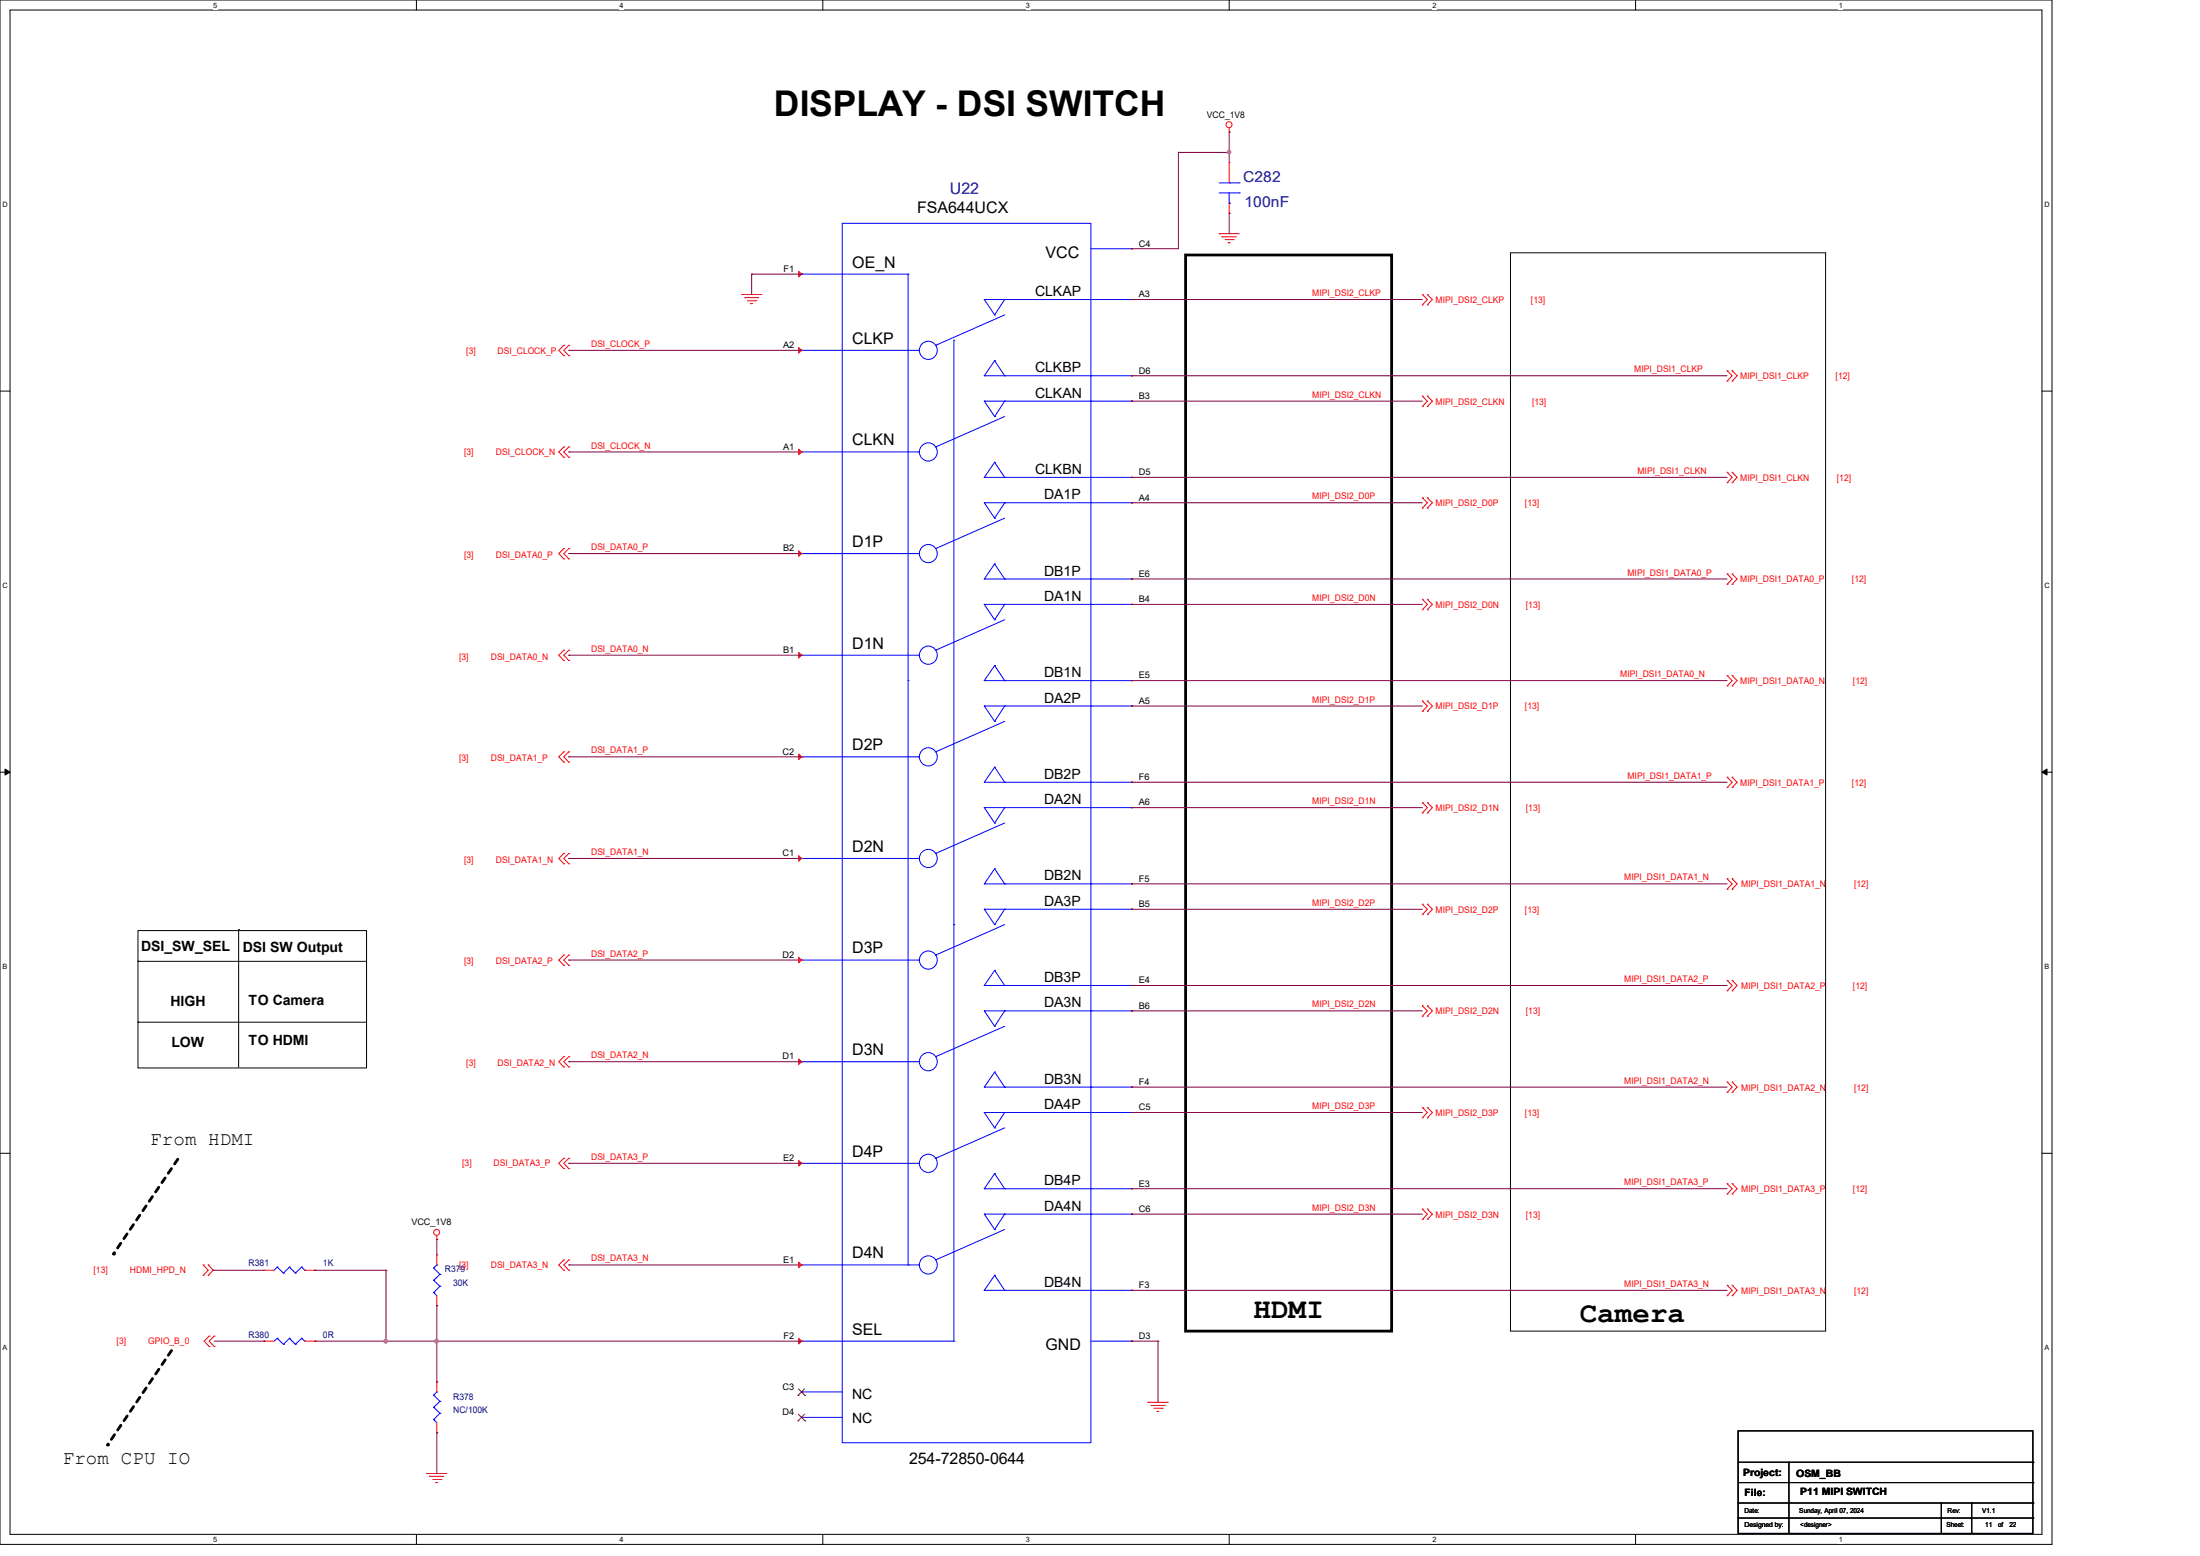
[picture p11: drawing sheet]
<svg xmlns="http://www.w3.org/2000/svg" width="297mm" height="210mm" viewBox="0 0 297 210" stroke-linecap="round" stroke-linejoin="round" font-family="sans-serif">
<path d="M0 0h277v208.4h-277zM1.4 1.4h274.3v205.7h-274.3z" fill="none" stroke="#000" stroke-width=".14"/>
<g fill="#fff">
<path d="M28.8 .1h.5v1.1h-.5z"/>
<path d="M28.8 207.2h.5v1.1h-.5z"/>
</g>
<path d="M56.2 0v1.4M56.2 207.1v1.3" fill="none" stroke="#000" stroke-width=".14"/>
<g fill="#fff">
<path d="M83.7 .1h.5v1.1h-.5z"/>
<path d="M83.7 207.2h.5v1.1h-.5z"/>
</g>
<path d="M111.1 0v1.4M111.1 207.1v1.3" fill="none" stroke="#000" stroke-width=".14"/>
<g fill="#fff">
<path d="M138.5 .1h.6v1.1h-.6z"/>
<path d="M138.5 207.2h.6v1.1h-.6z"/>
</g>
<path d="M165.9 0v1.4M165.9 207.1v1.3" fill="none" stroke="#000" stroke-width=".14"/>
<g fill="#fff">
<path d="M193.4 .1h.5v1.1h-.5z"/>
<path d="M193.4 207.2h.5v1.1h-.5z"/>
</g>
<path d="M220.8 0v1.4M220.8 207.1v1.3" fill="none" stroke="#000" stroke-width=".14"/>
<g fill="#fff">
<path d="M248.2 .1h.6v1.1h-.6z"/>
<path d="M248.2 207.2h.6v1.1h-.6z"/>
<path d="M.3 27.1h.8v1.1h-.8z"/>
<path d="M276 27.1h.7v1.1h-.7z"/>
<path d="M.3 78.5h.8v1.1h-.8z"/>
<path d="M276 78.5h.7v1.1h-.7z"/>
</g>
<path d="M0 52.8h1.4M275.7 52.8h1.3" fill="none" stroke="#000" stroke-width=".14"/>
<g fill="#fff">
<path d="M.3 129.9h.7v1.1h-.7z"/>
<path d="M276 129.9h.6v1.1h-.6z"/>
</g>
<path d="M0 104.2h1.4M275.7 104.2h1.3" fill="none" stroke="#000" stroke-width=".14"/>
<path d="M.7 103.8l.7 .4-.7 .4zM275.7 104.2l.7-.4v.8z" fill="#000" stroke="#000" stroke-width=".14"/>
<g fill="#fff">
<path d="M.3 181.4h.7v1.1h-.7z"/>
<path d="M276 181.4h.6v1.1h-.6z"/>
</g>
<g fill="none" stroke="#000" stroke-width=".14">
<path d="M203.9 34.1h42.6v145.6h-42.6zM18.6 125.6h30.9v18.5h-30.9zM18.6 129.8h.1M18.6 138h.1M18.6 129.8h30.9M18.6 138h30.9M32.2 125.5h.1M32.2 125.5v18.5M0 155.7h1.4M275.7 155.7h1.3M234.7 193.1h39.7v13.9h-39.7zM234.7 197.4h39.7"/>
<path d="M241.5 197.4v9.6M274.4 197.4h.1M234.7 200.1h39.7M234.7 202.9h39.7M234.7 204.9h39.7M241.5 207h.1M262.1 207h.1M262.1 202.9v4.1M266.2 207h.1M266.2 202.9v4.1M274.4 200.1h.1M274.4 202.9h.1"/>
<path d="M274.4 204.9h.1"/>
</g>
<path d="M160.1 34.4h27.8v145.3h-27.8z" fill="none" stroke="#000" stroke-width=".38"/>
<path d="M24 156.5l-8.7 12.7M23.2 182.3l-8.7 12.7" fill="none" stroke="#000" stroke-width=".38" stroke-dasharray=".8 .8"/>
<g fill="#000" stroke-dasharray=".8 .8">
<circle cx="15.3" cy="169.2" r=".19"/>
<circle cx="14.5" cy="195" r=".19"/>
</g>
<g fill="none" stroke="#f00" stroke-width=".14">
<path d="M165.9 17.8h.1M165.9 17.3v.5M100.1 39.8h.1M100.1 39.8h2.8M108.2 37h.1M152.8 33.6h.1M164.6 31.5h.1M164.6 31.5h2.7M165 32h.1M165 32h1.9M165.4 32.3h1.1M165.8 32.8h.1"/>
<path d="M165.8 32.8h.3M165.9 21.9h.1M165.9 28.8h.1M165.9 21.9v2.8M165.9 27.4v1.4M166.5 32.3h.1M192 39.8h.1M192 39.8l.7 .6-.7 .7M192.7 39.8h.1M192.7 39.8l.7 .6-.7 .7M76.1 46.6h.1M76.1 48h.1"/>
<path d="M76.1 46.6l-.7 .7 .7 .7M76.8 46.6h.1M76.8 48h.1M76.8 46.6l-.7 .7 .7 .7M100.5 40.2h.1M100.5 40.2h1.9M100.9 40.6h1.1M101.3 41h.1M101.3 41h.3M102 40.6h.1M108.2 47.3h.1M152.8 40.4h.1"/>
<path d="M152.8 50.7h.1M152.8 54.1h.1M192 41.1h.1M192 54.9h.1M192 53.5h.1M192 53.5l.7 .6-.7 .8M192.7 41.1h.1M192.7 53.5h.1M192.7 54.9h.1M192.7 53.5l.7 .6-.7 .8M233.2 51.4h.1M233.2 50h.1"/>
<path d="M233.2 50l.6 .7-.6 .7M233.8 50h.1M233.8 51.4h.1M233.8 50l.7 .7-.7 .7M76.1 60.3h.1M76.1 61.7h.1M76.1 74h.1M76.1 75.4h.1M76.1 60.3l-.7 .7 .7 .7M76.1 74l-.7 .7 .7 .7M76.8 60.3h.1M76.8 61.7h.1"/>
<path d="M76.8 74h.1M76.8 75.4h.1M76.8 60.3l-.7 .7 .7 .7M76.8 74l-.7 .7 .7 .7M108.2 61h.1M108.2 74.7h.1M152.8 67.9h.1M152.8 78.1h.1M152.8 64.4h.1M192 68.6h.1M192 67.2h.1M192 67.2l.7 .7-.7 .7"/>
<path d="M192.7 67.2h.1M192.7 68.6h.1M192.7 67.2l.7 .7-.7 .7M233.2 65.2h.1M233.2 63.8h.1M233.2 78.9h.1M233.2 77.5h.1M233.2 63.8l.6 .6-.6 .8M233.2 77.5l.6 .6-.6 .8M233.8 63.8h.1M233.8 65.2h.1M233.8 77.5h.1"/>
<path d="M233.8 78.9h.1M233.8 63.8l.7 .6-.7 .8M233.8 77.5l.7 .6-.7 .8M76.1 87.8h.1M76.1 89.2h.1M76.1 87.8l-.7 .6 .7 .8M76.8 87.8h.1M76.8 89.2h.1M76.8 87.8l-.7 .6 .7 .8M108.2 88.4h.1M152.8 95.3h.1M152.8 81.6h.1"/>
<path d="M152.8 91.9h.1M192 82.3h.1M192 80.9h.1M192 96h.1M192 94.6h.1M192 80.9l.7 .7-.7 .7M192 94.6l.7 .7-.7 .7M192.7 80.9h.1M192.7 82.3h.1M192.7 94.6h.1M192.7 96h.1M192.7 80.9l.7 .7-.7 .7"/>
<path d="M192.7 94.6l.7 .7-.7 .7M233.2 92.6h.1M233.2 91.2h.1M233.2 91.2l.6 .7-.6 .7M233.8 91.2h.1M233.8 92.6h.1M233.8 91.2l.7 .7-.7 .7M76.1 101.5h.1M76.1 102.9h.1M76.1 115.2h.1M76.1 116.6h.1M76.1 101.5l-.7 .7 .7 .7"/>
<path d="M76.1 115.2l-.7 .7 .7 .7M76.8 101.5h.1M76.8 102.9h.1M76.8 115.2h.1M76.8 116.6h.1M76.8 101.5l-.7 .7 .7 .7M76.8 115.2l-.7 .7 .7 .7M108.2 115.9h.1M108.2 102.2h.1M152.8 109h.1M152.8 119.3h.1M152.8 105.6h.1"/>
<path d="M192 109.7h.1M192 108.3h.1M192 108.3l.7 .7-.7 .7M192.7 108.3h.1M192.7 109.7h.1M192.7 108.3l.7 .7-.7 .7M233.2 106.3h.1M233.2 104.9h.1M233.2 118.6h.1M233.2 104.9l.6 .7-.6 .7M233.2 118.6l.6 .7-.6 .7M233.8 104.9h.1"/>
<path d="M233.8 106.3h.1M233.8 118.6h.1M233.8 104.9l.7 .7-.7 .7M233.8 118.6l.7 .7-.7 .7M76.1 128.9h.1M76.1 130.3h.1M76.1 128.9l-.7 .7 .7 .7M76.8 128.9h.1M76.8 130.3h.1M76.8 128.9l-.7 .7 .7 .7M108.2 129.6h.1M152.8 136.4h.1"/>
<path d="M152.8 122.7h.1M152.8 133h.1M192 123.4h.1M192 122h.1M192 137.2h.1M192 135.8h.1M192 122l.7 .7-.7 .7M192 135.8l.7 .6-.7 .8M192.7 122h.1M192.7 123.4h.1M192.7 135.8h.1M192.7 137.2h.1"/>
<path d="M192.7 122l.7 .7-.7 .7M192.7 135.8l.7 .6-.7 .8M233.2 120h.1M233.2 133.7h.1M233.2 132.3h.1M233.2 132.3l.6 .7-.6 .7M233.8 120h.1M233.8 132.3h.1M233.8 133.7h.1M233.8 132.3l.7 .7-.7 .7M76.1 142.6h.1M76.1 144h.1"/>
<path d="M76.1 156.3h.1M76.1 157.7h.1M76.1 142.6l-.7 .7 .7 .7M76.1 156.3l-.7 .7 .7 .7M76.8 142.6h.1M76.8 144h.1M76.8 156.3h.1M76.8 157.7h.1M76.8 142.6l-.7 .7 .7 .7M76.8 156.3l-.7 .7 .7 .7M108.2 157h.1M108.2 143.3h.1"/>
<path d="M152.8 150.2h.1M152.8 146.7h.1M192 150.9h.1M192 149.5h.1M192 149.5l.7 .7-.7 .7M192.7 149.5h.1M192.7 150.9h.1M192.7 149.5l.7 .7-.7 .7M233.2 147.4h.1M233.2 146h.1M233.2 159.8h.1M233.2 146l.6 .7-.6 .7"/>
<path d="M233.2 159.8l.6 .6-.6 .8M233.8 146h.1M233.8 147.4h.1M233.8 159.8h.1M233.8 146l.7 .7-.7 .7M233.8 159.8l.7 .6-.7 .8M27.4 172.1h.1M27.4 170.7h.1M27.4 170.7l.7 .7-.7 .7M28.1 170.7h.1M28.1 172.1h.1M28.1 170.7l.7 .7-.7 .7"/>
<path d="M35.6 171.4h.1M35.6 171.4h1.4M41.1 171.4h1.4M42.5 171.4h.1M59 167.3h.1M59 176.2h.1M59 169.4h.1M59 166.8v.5M59 169.4v1.3M59 174.9v1.3M76.1 170.1h.1M76.1 171.4h.1"/>
<path d="M76.1 170.1l-.7 .6 .7 .7M76.8 170.1h.1M76.8 171.4h.1M76.8 170.1l-.7 .6 .7 .7M108.2 170.7h.1M152.8 163.9h.1M152.8 174.2h.1M152.8 160.4h.1M192 164.6h.1M192 163.2h.1M192 163.2l.7 .7-.7 .7M192.7 163.2h.1"/>
<path d="M192.7 164.6h.1M192.7 163.2l.7 .7-.7 .7M233.2 161.2h.1M233.2 174.9h.1M233.2 173.5h.1M233.2 173.5l.6 .7-.6 .7M233.8 161.2h.1M233.8 173.5h.1M233.8 174.9h.1M233.8 173.5l.7 .7-.7 .7M28.2 180.3h.1M28.2 181.7h.1"/>
<path d="M28.2 180.3l-.6 .7 .6 .7M28.9 180.3h.1M28.9 181.7h.1M28.9 180.3l-.7 .7 .7 .7M35.6 181h.1M35.6 181h1.4M41.1 181h1.4M42.5 181h.1M57.6 198.9h.1M57.6 198.9h2.7M58 199.3h.1M58 199.3h1.9"/>
<path d="M58.4 199.7h1.1M59 193.4h.1M59 186.5h.1M59 186.5v1.4M59 192v1.4M59.5 199.7h.1M108.2 187.9h.1M108.2 191.3h.1M108.2 181h.1M152.8 181h.1M155 189.3h.1M155 189.3h2.7"/>
<path d="M155.4 189.7h.1M155.4 189.7h1.9M155.8 190.1h1.1M156.2 190.5h.1M156.2 190.5h.3M156.9 190.1h.1M58.8 200.1h.1M58.8 200.1h.3"/>
<circle cx="165.9" cy="16.8" r=".4"/>
<circle cx="58.9" cy="166.3" r=".4"/>
</g>
<g fill="none" stroke="#00f" stroke-width=".14">
<path d="M108.2 37h.1M108.2 37h14.4M113.7 30.1h33.6v164.6h-33.6zM122.6 37h.1M122.6 37v133.7M147.3 33.6h5.5M152.8 33.6h.1M164.6 26h2.7M164.6 24.7h2.7M165.9 24.7h.1M165.9 27.4h.1M165.9 26v1.4"/>
<path d="M167.3 26h.1M167.3 24.7h.1M108.2 47.3h.1M108.2 47.3h15.8M124 47.3h.1M126.3 46.6h.1M128.8 45.9h.1M128.8 45.9v135.1M132.9 54.1h.1M132.9 50.7h.1M132.9 40.4h.1M132.9 40.4h19.9"/>
<path d="M132.9 50.7h19.9M132.9 54.1h19.9M132.9 54.1l1.4 2.1M132.9 40.4l1.4 2.1M134.3 56.2h.1M134.3 48.7h.1M134.3 42.5h.1M134.3 48.7l-1.4 2M134.3 48.7l1.3 2M135.6 54.1h.1M135.6 50.7h.1M135.6 40.4h.1"/>
<path d="M135.6 56.2l-9.3 4.1M135.6 54.1l-1.3 2.1M135.6 42.5l-9.3 4.1M135.6 40.4l-1.3 2.1M147.3 54.1h.1M147.3 50.7h.1M147.3 40.4h.1M152.8 40.4h.1M152.8 50.7h.1M152.8 54.1h.1M108.2 61h.1M108.2 74.7h.1"/>
<path d="M108.2 61h15.8M108.2 74.7h15.8M124 74.7h.1M124 61h.1M126.3 74h.1M126.3 60.3h.1M132.9 78.1h.1M132.9 67.9h.1M132.9 64.4h.1M132.9 67.9h19.9M132.9 78.1h19.9M132.9 64.4h19.9"/>
<path d="M132.9 67.9l1.4 2M134.3 76.1h.1M134.3 69.9h.1M134.3 62.4h.1M134.3 76.1l-1.4 2M134.3 76.1l1.3 2M134.3 62.4l-1.4 2M134.3 62.4l1.3 2M135.6 78.1h.1M135.6 67.9h.1M135.6 64.4h.1M135.6 69.9l-9.3 4.1"/>
<path d="M135.6 67.9l-1.3 2M147.3 78.1h.1M147.3 67.9h.1M147.3 64.4h.1M152.8 67.9h.1M152.8 78.1h.1M152.8 64.4h.1M108.2 88.4h.1M108.2 88.4h15.8M122.6 91.9h.1M124 88.4h.1M126.3 87.8h.1"/>
<path d="M132.9 95.3h.1M132.9 91.9h.1M132.9 81.6h.1M132.9 95.3h19.9M132.9 81.6h19.9M132.9 91.9h19.9M132.9 95.3l1.4 2.1M132.9 81.6l1.4 2.1M134.3 97.4h.1M134.3 89.8h.1M134.3 83.7h.1M134.3 89.8l-1.4 2.1"/>
<path d="M134.3 89.8l1.3 2.1M135.6 95.3h.1M135.6 91.9h.1M135.6 81.6h.1M135.6 97.4l-9.3 4.1M135.6 83.7l-9.3 4.1M135.6 95.3l-1.3 2.1M135.6 81.6l-1.3 2.1M147.3 95.3h.1M147.3 91.9h.1M147.3 81.6h.1M152.8 95.3h.1"/>
<path d="M152.8 81.6h.1M152.8 91.9h.1M108.2 115.9h.1M108.2 102.2h.1M108.2 115.9h15.8M108.2 102.2h15.8M124 115.9h.1M124 102.2h.1M126.3 115.2h.1M126.3 101.5h.1M132.9 119.3h.1M132.9 109h.1"/>
<path d="M132.9 105.6h.1M132.9 109h19.9M132.9 119.3h19.9M132.9 105.6h19.9M132.9 109l1.4 2.1M134.3 117.3h.1M134.3 111.1h.1M134.3 103.5h.1M134.3 117.3l-1.4 2M134.3 117.3l1.3 2M134.3 103.5l-1.4 2.1M134.3 103.5l1.3 2.1"/>
<path d="M135.6 119.3h.1M135.6 109h.1M135.6 105.6h.1M135.6 111.1l-9.3 4.1M135.6 109l-1.3 2.1M147.3 119.3h.1M147.3 109h.1M147.3 105.6h.1M152.8 109h.1M152.8 119.3h.1M152.8 105.6h.1M108.2 129.6h.1"/>
<path d="M108.2 129.6h15.8M124 129.6h.1M126.3 128.9h.1M128.8 124.8h.1M132.9 136.4h.1M132.9 133h.1M132.9 122.7h.1M132.9 136.4h19.9M132.9 122.7h19.9M132.9 133h19.9M132.9 136.4l1.4 2.1M132.9 122.7l1.4 2.1"/>
<path d="M134.3 138.5h.1M134.3 131h.1M134.3 124.8h.1M134.3 131l-1.4 2M134.3 131l1.3 2M135.6 136.4h.1M135.6 133h.1M135.6 122.7h.1M135.6 138.5l-9.3 4.1M135.6 124.8l-9.3 4.1M135.6 136.4l-1.3 2.1M135.6 122.7l-1.3 2.1"/>
<path d="M147.3 136.4h.1M147.3 133h.1M147.3 122.7h.1M152.8 136.4h.1M152.8 122.7h.1M152.8 133h.1M108.2 157h.1M108.2 143.3h.1M108.2 157h15.8M108.2 143.3h15.8M124 157h.1M124 143.3h.1"/>
<path d="M126.3 156.3h.1M126.3 142.6h.1M132.9 150.2h.1M132.9 146.7h.1M132.9 150.2h19.9M132.9 146.7h19.9M132.9 150.2l1.4 2M134.3 158.4h.1M134.3 152.2h.1M134.3 144.7h.1M134.3 158.4l-1.4 2M134.3 158.4l1.3 2"/>
<path d="M134.3 144.7l-1.4 2M134.3 144.7l1.3 2M135.6 150.2h.1M135.6 146.7h.1M135.6 152.2l-9.3 4.1M135.6 150.2l-1.3 2M147.3 150.2h.1M147.3 146.7h.1M152.8 150.2h.1M152.8 146.7h.1M37.4 171h.1M37.4 171l-.4 .4"/>
<path d="M37.4 171l.9 .8M38.3 171.8h.1M39.1 171h.1M39.1 171l-.8 .8M39.1 171l.8 .8M39.9 171.8h.1M40.7 171h.1M40.7 171l-.8 .8M40.7 171l.4 .4M41.1 171.4h.1M58.5 174.5h.1M58.5 172.8h.1"/>
<path d="M58.5 171.2h.1M58.5 174.5l.5 .4M58.5 172.8l.9 .8M58.5 171.2l.9 .8M59 170.7h.1M59 170.7l-.5 .5M59.4 173.6h.1M59.4 172h.1M59.4 173.6l-.9 .9M59.4 172l-.9 .8M108.2 170.7h.1M108.2 170.7h15.8"/>
<path d="M122.6 170.7h.1M124 170.7h.1M126.3 170.1h.1M132.9 174.2h.1M132.9 163.9h.1M132.9 160.4h.1M132.9 163.9h19.9M132.9 174.2h19.9M132.9 160.4h19.9M132.9 163.9l1.4 2M134.3 172.1h.1M134.3 165.9h.1"/>
<path d="M134.3 172.1l-1.4 2.1M134.3 172.1l1.3 2.1M135.6 174.2h.1M135.6 163.9h.1M135.6 160.4h.1M135.6 165.9l-9.3 4.2M135.6 163.9l-1.3 2M147.3 174.2h.1M147.3 163.9h.1M147.3 160.4h.1M152.8 163.9h.1M152.8 174.2h.1"/>
<path d="M152.8 160.4h.1M37.4 180.6h.1M37.4 180.6l-.4 .4M37.4 180.6l.9 .8M38.3 181.4h.1M39.1 180.6h.1M39.1 180.6l-.8 .8M39.1 180.6l.8 .8M39.9 181.4h.1M40.7 180.6h.1M40.7 180.6l-.8 .8M40.7 180.6l.4 .4"/>
<path d="M41.1 181h.1M58.5 191.6h.1M58.5 189.9h.1M58.5 188.3h.1M58.5 191.6l.5 .4M58.5 189.9l.9 .9M58.5 188.3l.9 .8M59 187.9h.1M59 187.9l-.5 .4M59.4 190.8h.1M59.4 189.1h.1M59.4 190.8l-.9 .8"/>
<path d="M59.4 189.1l-.9 .8M108.2 187.9h.1M108.2 191.3h.1M108.2 181h.1M108.2 187.9h5.5M108.2 191.3h5.5M108.2 181h20.6M128.8 181h.1M147.3 181h5.5M152.8 181h.1"/>
<circle cx="125.3" cy="47.3" r="1.22"/>
<circle cx="125.3" cy="74.7" r="1.22"/>
<circle cx="125.3" cy="61" r="1.22"/>
<circle cx="125.3" cy="88.4" r="1.22"/>
<circle cx="125.3" cy="102.1" r="1.22"/>
<circle cx="125.3" cy="115.9" r="1.22"/>
<circle cx="125.3" cy="129.6" r="1.22"/>
<circle cx="125.3" cy="143.3" r="1.22"/>
<circle cx="125.3" cy="157" r="1.22"/>
<circle cx="125.3" cy="170.7" r="1.22"/>
</g>
<g fill="#f00" stroke="#f00" stroke-width=".14">
<path d="M107.8 60.6l.4 .4-.4 .4z"/>
<path d="M107.8 115.5l.4 .4-.4 .3z"/>
<path d="M107.8 46.9l.4 .4-.4 .4z"/>
<path d="M107.8 170.3l.4 .4-.4 .4z"/>
<path d="M107.8 156.6l.4 .4-.4 .4z"/>
<path d="M107.8 142.9l.4 .4-.4 .4z"/>
<path d="M107.8 129.2l.4 .4-.4 .4z"/>
<path d="M107.8 180.6l.4 .4-.4 .4z"/>
<path d="M107.8 36.6l.4 .4-.4 .4z"/>
<path d="M107.8 101.8l.4 .4-.4 .3z"/>
<path d="M107.8 88.1l.4 .3-.4 .4z"/>
<path d="M107.8 74.3l.4 .4-.4 .4z"/>
</g>
<path d="M107.7 188.3h.1M107.7 191.8h.1M107.8 187.5l.9 .8M107.8 190.9l.9 .9M108.6 187.5l-.9 .8M108.6 190.9l-.9 .9M108.7 188.3h.1M108.7 191.8h.1" fill="none" stroke="#804000" stroke-width=".14"/>
<g fill="none" stroke="#800040" stroke-width=".14">
<path d="M165.9 17.8h.1M165.9 17.8v4.1M101.5 37h.1M101.5 37v2.8M101.5 37h6.7M108.2 37h.1M152.8 33.6h.1M159.1 20.6h.1M159.1 20.6h6.8M159.1 20.6v13h-6.3M165.9 20.6h.1M165.9 28.8h.1"/>
<path d="M165.9 28.8v2.7M76.8 47.3h.1M76.8 47.3h31.4M152.8 40.4h.1M152.8 50.7h.1M152.8 54.1h.1M152.8 40.4h39.2M152.8 50.7h80.4M152.8 54.1h39.2M76.8 74.7h.1M76.8 61h.1M76.8 74.7h31.4"/>
<path d="M76.8 61h31.4M152.8 64.4h.1M152.8 67.9h.1M152.8 78.1h.1M152.8 64.4h80.4M152.8 67.9h39.2M152.8 78.1h80.4M76.8 88.4h.1M76.8 88.4h31.4M152.8 81.6h.1M152.8 91.9h.1M152.8 95.3h.1"/>
<path d="M152.8 81.6h39.2M152.8 91.9h80.4M152.8 95.3h39.2M76.8 102.2h.1M76.8 115.9h.1M76.8 102.2h31.4M76.8 115.9h31.4M152.8 105.6h.1M152.8 109h.1M152.8 119.3h.1M152.8 105.6h80.4M152.8 109h39.2"/>
<path d="M152.8 119.3h80.4M76.8 129.6h.1M76.8 129.6h31.4M152.8 133h.1M152.8 122.7h.1M152.8 136.4h.1M152.8 133h80.4M152.8 122.7h39.2M152.8 136.4h39.2M76.8 143.3h.1M76.8 157h.1M76.8 143.3h31.4"/>
<path d="M76.8 157h31.4M152.8 146.7h.1M152.8 150.2h.1M152.8 146.7h80.4M152.8 150.2h39.2M28.8 171.4h.1M28.8 171.4h6.8M42.5 171.4h.1M42.5 171.4h9.6M52.1 171.4h.1M52.1 171.4v9.6M59 167.3h.1"/>
<path d="M59 176.2h.1M59 167.3v2.1M59 176.2v10.3M76.8 170.7h.1M76.8 170.7h31.4M152.8 160.4h.1M152.8 174.2h.1M152.8 163.9h.1M152.8 160.4h80.4M152.8 174.2h80.4M152.8 163.9h39.2M28.9 181h6.7"/>
<path d="M35.6 181h.1M42.5 181h.1M42.5 181h65.7M52.1 181h.1M59 181h.1M59 193.4h.1M59 186.5h.1M59 193.4v5.5M152.8 181h.1M152.8 181h3.5M156.3 181h.1M156.3 181v8.3"/>
</g>
<g fill="#f0f" stroke="#f0f" stroke-width=".14">
<circle cx="165.9" cy="20.5" r=".23"/>
<circle cx="52.1" cy="181" r=".25"/>
<circle cx="58.9" cy="181" r=".25"/>
</g>
<text font-size="4.8" x="104.5" y="15.7">DISPLAY - DSI SWITCH</text>
<g font-size="3.9">
<text x="169.2" y="177.9">HDMI</text>
<text x="213.3" y="178.4">Camera</text>
</g>
<g font-size="2.6">
<text x="20.3" y="154.6">From HDMI</text>
<text x="8.5" y="197.7">From CPU IO</text>
</g>
<g font-size="2.2">
<text x="123.8" y="28.7">FSA644UCX</text>
<text x="141.1" y="34.8">VCC</text>
<text x="115.1" y="36.1">OE_N</text>
<text x="115.1" y="46.4">CLKP</text>
<text x="115.1" y="60.1">CLKN</text>
<text x="115.1" y="73.8">D1P</text>
<text x="115.1" y="87.5">D1N</text>
<text x="115.1" y="101.3">D2P</text>
<text x="115.1" y="115">D2N</text>
<text x="115.1" y="128.7">D3P</text>
<text x="115.1" y="142.4">D3N</text>
<text x="115.1" y="156.1">D4P</text>
<text x="115.1" y="169.8">D4N</text>
<text x="115.1" y="180.1">SEL</text>
<text x="141.1" y="182.2">GND</text>
<text x="122.7" y="197.6">254-72850-0644</text>
</g>
<text font-size="2.2" fill="#000080" x="128.2" y="26.1">U22</text>
<g font-size="2" fill="#000080">
<text x="167.8" y="24.5">C282</text>
<text x="168" y="27.9">100nF</text>
</g>
<g font-size="1.9">
<text x="139.7" y="40">CLKAP</text>
<text x="139.7" y="50.2">CLKBP</text>
<text x="139.7" y="53.7">CLKAN</text>
<text x="139.7" y="64">CLKBN</text>
<text x="141" y="67.4">DA1P</text>
<text x="141" y="77.7">DB1P</text>
<text x="141" y="81.1">DA1N</text>
<text x="141" y="94.8">DA2P</text>
<text x="141" y="91.4">DB1N</text>
<text x="141" y="105.1">DB2P</text>
<text x="141" y="108.5">DA2N</text>
<text x="141" y="118.8">DB2N</text>
<text x="141" y="122.3">DA3P</text>
<text x="19" y="128.4">DSI_SW_SEL</text>
<text x="32.8" y="128.5">DSI SW Output</text>
<text x="23" y="135.8">HIGH</text>
<text x="33.6" y="135.6">TO Camera</text>
<text x="141" y="136">DA3N</text>
<text x="141" y="132.5">DB3P</text>
<text x="23.2" y="141.3">LOW</text>
<text x="33.6" y="141.1">TO HDMI</text>
<text x="141" y="149.7">DA4P</text>
<text x="141" y="146.3">DB3N</text>
<text x="141" y="160">DB4P</text>
<text x="141" y="163.4">DA4N</text>
<text x="141" y="173.7">DB4N</text>
<text x="115.1" y="188.8">NC</text>
<text x="115.1" y="192.1">NC</text>
</g>
<g font-size="1.4">
<text x="235.3" y="199.2">Project:</text>
<text x="235.5" y="201.9">File:</text>
<text x="242.5" y="199.3">OSM_BB</text>
<text x="243" y="201.8">P11 MIPI SWITCH</text>
</g>
<g font-size="1.2">
<text x="162.9" y="16">VCC_1V8</text>
<text x="153.7" y="33.3">C4</text>
<text x="105.8" y="36.7">F1</text>
<text x="153.7" y="40.1">A3</text>
<text x="105.7" y="47">A2</text>
<text x="153.7" y="50.4">D6</text>
<text x="153.7" y="53.8">B3</text>
<text x="105.7" y="60.7">A1</text>
<text x="153.7" y="64.1">D5</text>
<text x="153.7" y="67.6">A4</text>
<text x="105.7" y="74.4">B2</text>
<text x="153.7" y="77.9">E6</text>
<text x="153.7" y="81.3">B4</text>
<text x="105.7" y="88.1">B1</text>
<text x="153.7" y="95">A5</text>
<text x="153.7" y="91.6">E5</text>
<text x="105.7" y="101.9">C2</text>
<text x="153.7" y="105.3">F6</text>
<text x="153.7" y="108.7">A6</text>
<text x="105.7" y="115.6">C1</text>
<text x="153.7" y="119">F5</text>
<text x="153.7" y="122.4">B5</text>
<text x="105.7" y="129.3">D2</text>
<text x="153.7" y="136.1">B6</text>
<text x="153.7" y="132.7">E4</text>
<text x="105.7" y="143">D1</text>
<text x="153.7" y="149.9">C5</text>
<text x="153.7" y="146.4">F4</text>
<text x="105.7" y="156.7">E2</text>
<text x="153.7" y="160.1">E3</text>
<text x="55.5" y="165.3">VCC_1V8</text>
<text x="153.7" y="163.6">C6</text>
<text x="105.7" y="170.4">E1</text>
<text x="153.7" y="173.9">F3</text>
<text x="105.8" y="180.7">F2</text>
<text x="153.7" y="180.7">D3</text>
<text x="105.7" y="187.6">C3</text>
<text x="105.7" y="191">D4</text>
</g>
<g font-size="1.2" fill="#f00">
<text x="177.2" y="40">MIPI_DSI2_CLKP</text>
<text x="193.8" y="40.9">MIPI_DSI2_CLKP</text>
<text x="206.7" y="40.9">[13]</text>
<text x="62.9" y="47.8">[3]</text>
<text x="67.2" y="47.8">DSI_CLOCK_P</text>
<text x="79.8" y="46.8">DSI_CLOCK_P</text>
<text x="177.2" y="53.7">MIPI_DSI2_CLKN</text>
<text x="220.6" y="50.2">MIPI_DSI1_CLKP</text>
<text x="234.9" y="51.2">MIPI_DSI1_CLKP</text>
<text x="247.8" y="51.2">[12]</text>
<text x="193.8" y="54.6">MIPI_DSI2_CLKN</text>
<text x="206.8" y="54.6">[13]</text>
<text x="62.7" y="61.5">[3]</text>
<text x="66.9" y="61.5">DSI_CLOCK_N</text>
<text x="79.8" y="60.5">DSI_CLOCK_N</text>
<text x="221.1" y="64">MIPI_DSI1_CLKN</text>
<text x="234.9" y="64.9">MIPI_DSI1_CLKN</text>
<text x="248" y="64.9">[12]</text>
<text x="177.2" y="67.4">MIPI_DSI2_D0P</text>
<text x="193.8" y="68.3">MIPI_DSI2_D0P</text>
<text x="205.9" y="68.3">[13]</text>
<text x="62.7" y="75.3">[3]</text>
<text x="66.9" y="75.3">DSI_DATA0_P</text>
<text x="79.8" y="74.3">DSI_DATA0_P</text>
<text x="219.7" y="77.7">MIPI_DSI1_DATA0_P</text>
<text x="177.2" y="81.1">MIPI_DSI2_D0N</text>
<text x="193.8" y="82">MIPI_DSI2_D0N</text>
<text x="206" y="82">[13]</text>
<text x="234.9" y="78.6">MIPI_DSI1_DATA0_P</text>
<text x="250" y="78.6">[12]</text>
<text x="62" y="89">[3]</text>
<text x="66.3" y="89">DSI_DATA0_N</text>
<text x="79.8" y="88">DSI_DATA0_N</text>
<text x="177.2" y="94.8">MIPI_DSI2_D1P</text>
<text x="193.8" y="95.8">MIPI_DSI2_D1P</text>
<text x="205.9" y="95.8">[13]</text>
<text x="218.7" y="91.4">MIPI_DSI1_DATA0_N</text>
<text x="234.9" y="92.3">MIPI_DSI1_DATA0_N</text>
<text x="250.1" y="92.3">[12]</text>
<text x="79.8" y="101.7">DSI_DATA1_P</text>
<text x="62" y="102.7">[3]</text>
<text x="66.3" y="102.7">DSI_DATA1_P</text>
<text x="219.7" y="105.1">MIPI_DSI1_DATA1_P</text>
<text x="234.9" y="106">MIPI_DSI1_DATA1_P</text>
<text x="250" y="106">[12]</text>
<text x="177.2" y="108.5">MIPI_DSI2_D1N</text>
<text x="193.8" y="109.5">MIPI_DSI2_D1N</text>
<text x="206" y="109.5">[13]</text>
<text x="62.7" y="116.5">[3]</text>
<text x="66.9" y="116.5">DSI_DATA1_N</text>
<text x="79.8" y="115.4">DSI_DATA1_N</text>
<text x="219.3" y="118.8">MIPI_DSI1_DATA1_N</text>
<text x="235.1" y="119.8">MIPI_DSI1_DATA1_N</text>
<text x="250.3" y="119.8">[12]</text>
<text x="177.2" y="122.3">MIPI_DSI2_D2P</text>
<text x="193.8" y="123.2">MIPI_DSI2_D2P</text>
<text x="205.9" y="123.2">[13]</text>
<text x="62.7" y="130">[3]</text>
<text x="66.9" y="130">DSI_DATA2_P</text>
<text x="79.8" y="129.1">DSI_DATA2_P</text>
<text x="177.2" y="136">MIPI_DSI2_D2N</text>
<text x="193.8" y="136.9">MIPI_DSI2_D2N</text>
<text x="206" y="136.9">[13]</text>
<text x="219.3" y="132.5">MIPI_DSI1_DATA2_P</text>
<text x="235.1" y="133.5">MIPI_DSI1_DATA2_P</text>
<text x="250.1" y="133.5">[12]</text>
<text x="62.9" y="143.9">[3]</text>
<text x="67.2" y="143.9">DSI_DATA2_N</text>
<text x="79.8" y="142.8">DSI_DATA2_N</text>
<text x="177.2" y="149.7">MIPI_DSI2_D3P</text>
<text x="219.3" y="146.3">MIPI_DSI1_DATA2_N</text>
<text x="235.1" y="147.2">MIPI_DSI1_DATA2_N</text>
<text x="250.3" y="147.2">[12]</text>
<text x="193.8" y="150.6">MIPI_DSI2_D3P</text>
<text x="205.9" y="150.6">[13]</text>
<text x="62.4" y="157.4">[3]</text>
<text x="66.6" y="157.4">DSI_DATA3_P</text>
<text x="79.8" y="156.5">DSI_DATA3_P</text>
<text x="219.3" y="160">MIPI_DSI1_DATA3_P</text>
<text x="235.1" y="160.9">MIPI_DSI1_DATA3_P</text>
<text x="250.1" y="160.9">[12]</text>
<text x="177.2" y="163.4">MIPI_DSI2_D3N</text>
<text x="193.8" y="164.3">MIPI_DSI2_D3N</text>
<text x="206" y="164.3">[13]</text>
<text x="12.6" y="171.9">[13]</text>
<text x="17.5" y="171.9">HDMI_HPD_N</text>
<text x="62" y="171.2">[3]</text>
<text x="66.3" y="171.2">DSI_DATA3_N</text>
<text x="79.8" y="170.3">DSI_DATA3_N</text>
<text x="219.3" y="173.7">MIPI_DSI1_DATA3_N</text>
<text x="235.1" y="174.6">MIPI_DSI1_DATA3_N</text>
<text x="250.3" y="174.6">[12]</text>
<text x="15.7" y="181.4">[3]</text>
<text x="20" y="181.4">GPIO_B_0</text>
</g>
<g font-size="1.2" fill="#000080">
<text x="33.6" y="170.9">R381</text>
<text x="43.6" y="170.9">1K</text>
<text x="60.1" y="171.7">R379</text>
<text x="61.2" y="173.5">30K</text>
<text x="33.6" y="180.5">R380</text>
<text x="43.6" y="180.5">0R</text>
<text x="61.2" y="189">R378</text>
<text x="61.2" y="190.7">NC/100K</text>
</g>
<g font-size="1">
<text x="28.8" y="1">5</text>
<text x="83.7" y="1">4</text>
<text x="138.5" y="1">3</text>
<text x="193.4" y="1">2</text>
<text x="248.2" y="1">1</text>
<text x=".3" y="27.9">D</text>
<text x="276" y="27.9">D</text>
<text x=".3" y="79.4">C</text>
<text x="276" y="79.4">C</text>
<text x=".3" y="130.8">B</text>
<text x="276" y="130.8">B</text>
<text x=".3" y="182.2">A</text>
<text x="276" y="182.2">A</text>
<text x="28.8" y="208.1">5</text>
<text x="83.7" y="208.1">4</text>
<text x="138.5" y="208.1">3</text>
<text x="193.4" y="208.1">2</text>
<text x="248.2" y="208.1">1</text>
</g>
<g font-size=".9">
<text x="235.5" y="206.2">Designed by:</text>
<text x="235.5" y="204.3">Date:</text>
<text x="242.9" y="204.3">Sunday, April 07, 2024</text>
<text x="243" y="206.2">&lt;designer&gt;</text>
<text x="262.8" y="206.2">Sheet:</text>
<text x="262.9" y="204.3">Rev:</text>
<text x="267.6" y="204.3">V1.1</text>
<text x="268" y="206.2">11</text>
<text x="269.8" y="206.2">of</text>
<text x="271.3" y="206.2">22</text>
</g>
</svg>
